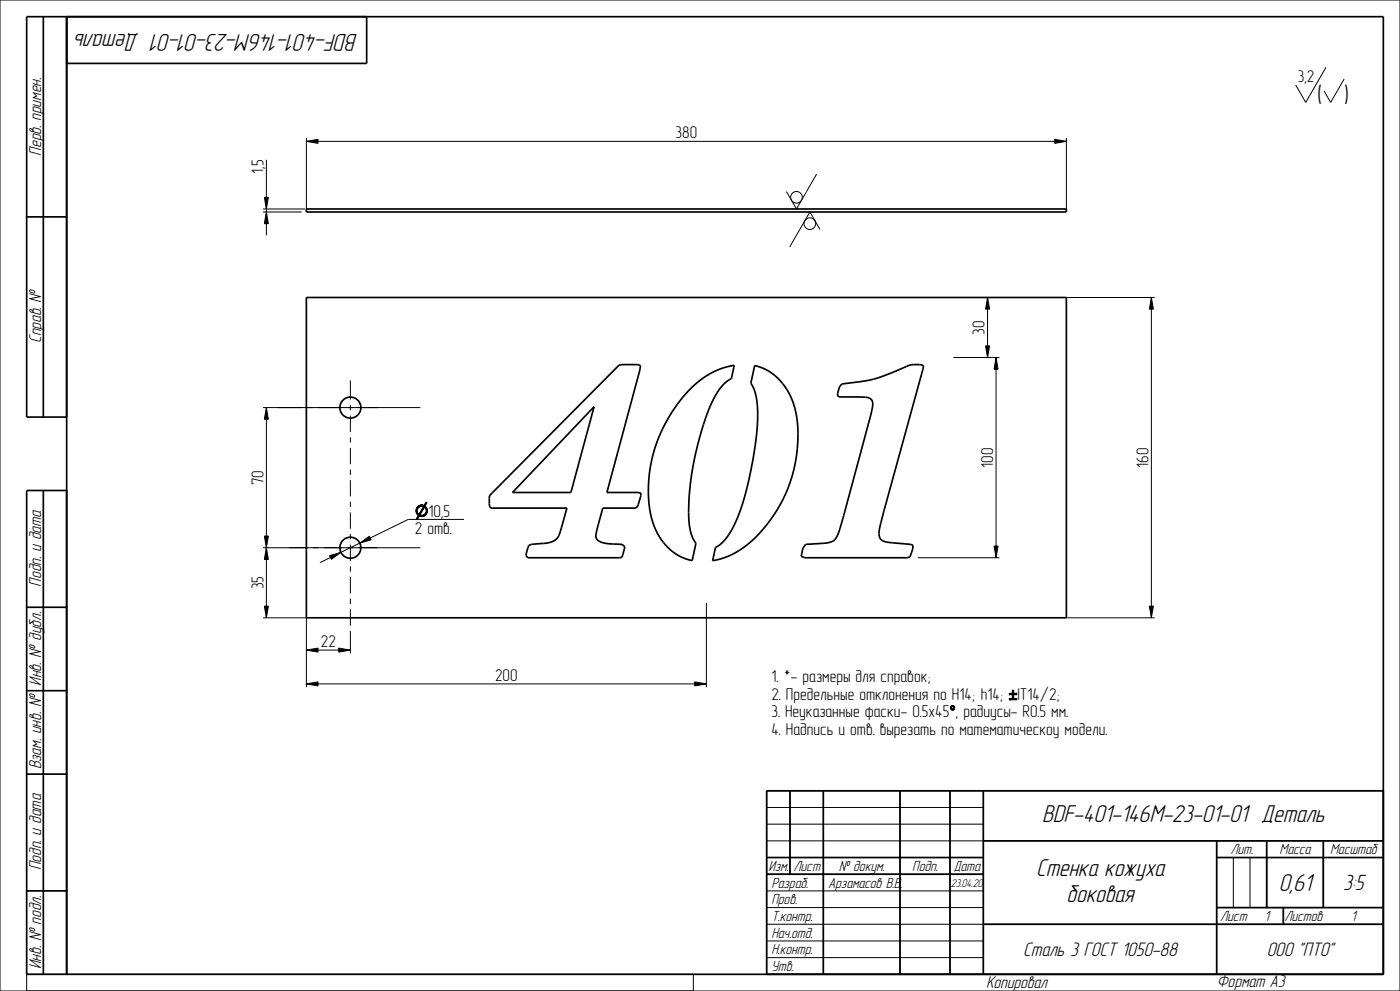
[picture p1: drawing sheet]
<svg xmlns="http://www.w3.org/2000/svg" width="420mm" height="297mm" viewBox="0 0 420 297" stroke-linecap="round" stroke-linejoin="round" font-family="sans-serif">
<g fill="none" stroke="#000" stroke-width=".51">
<path d="M13 5v120M20 5v287M110 5v14h-90M8 65h12M91.9 62.6h228v.9h-228zM91.9 89.2h228v96h-228zM185.7 109.4l5.7-.1 .8 .3-.2 1.3-9.9 36.7h9.3l.8 .2 .1 .7-1 3.1-.7 .6-9.8 .1-1.8 6.8a2.45 2.45 0 0 0 2.3 3.7l5.3 .4 .8 .6-.8 3.2-28.3 .2-.5-.7 .6-2.3a1.72 1.72 0 0 1 1.8-1.1 12.8 12.8 0 0 0 6.4-1.3 6.3 6.3 0 0 0 1.9-4l1.6-5.5h-22.6l-.4-.3-.3-.6v-2.8zM207.2 116.4a23.2 23.2 0 0 1 13.1-6.9l-.9 4a13.5 13.5 0 0 0-5.9 7.2 83.3 83.3 0 0 0-6.7 36.8l.8 3.2 1.2 2.1-1.1 5.2a16.6 16.6 0 0 1-12.5-13.6 42.9 42.9 0 0 1 12-38zM226.4 109.6a17.3 17.3 0 0 1 12.5 14.8 42 42 0 0 1-17.5 40.8l-3.8 1.8-3.8 1 .8-3.9a14.3 14.3 0 0 0 6.2-7.8 97.9 97.9 0 0 0 6.5-33.7 14 14 0 0 0-2.1-7.7zM252.6 115.1a47.2 47.2 0 0 0 19.8-5.5l1.2-.3h2.4l.8 .2 .2 .5-12.7 46.6a5.7 5.7 0 0 0-.1 5l.7 .5 1.1 .4 7.3 .7 .6 .2v.9l-.9 2.6-.8 .3h-30.8l-1-.5 .5-2.4 .8-1.1 5.2-.4a4 4 0 0 0 4.4-2.4l1.8-5.9 8.2-30.4a5.2 5.2 0 0 0 .2-4.3 4 4 0 0 0-3.5-.8l-6-.1-.5-.2-.2-.5a4.7 4.7 0 0 1 1.3-3.1zM20 125h-12v-120h407v287h-407v-145h12M178.2 121.9l-6.9 25.7h-17.5z"/>
<path d="M13 147v145M8 182h12M8 207h12M8 232h12M237 237v25M247 237v55M270 237v55M285 237v55M295 237v55M415 237h-185v55M230 257h65M295 252h120"/>
<path d="M365 257h50M365 252v40M380 252v20M397 252v20M8 267h12M230 262h65M295 277h120M365 272h50M385 272v5"/>
</g>
<g fill="#000">
<path d="M91.9 42.4l3.5-.6v1.2zM316.4 41.8l3.5 .6-3.5 .6zM79.9 63.5l.6 3.5h-1.2zM79.3 59.1h1.2l-.6 3.5zM296.3 89.2l.6 3.5h-1.2zM345.4 89.2l.6 3.5h-1.2zM295.7 103.7h1.2l-.6 3.5zM298.8 107.2l.6 3.5h-1.2zM79.9 122.2l.6 3.5h-1.2zM124.8 152.9l.4-.2-.1 .2zM124.8 153.1l.3-.2zM124.8 153.3l.3-.1 .1 .2z"/>
<path d="M124.8 152.6h.4v.1zM124.8 153.5l.4 .1zM124.9 153.7h.4zM124.9 152.4h.4zM124.9 155.5l.9-.8-.6 1zM125 153.9l.5 .1zM125 152.2l.5-.1zM125.1 154.1h.5zM124.8 153.3l.3-.2zM124.8 153.1h.3l-.3 .2zM125.1 152h.6zM124.8 152.9h.3l-.3 .2z"/>
<path d="M124.8 152.6l.4 .1-.4 .2zM124.8 153.3l.4 .1-.4 .1zM124.9 152.4l.3 .2h-.4zM124.8 153.5l.4 .1-.3 .1zM125 153.9l.3-.2v.2zM124.9 153.7h.4l-.3 .2zM125.3 151.9l.7-.1zM125.2 154.2h.5l-.4 .2zM124.9 152.4l.5-.2zM125 152.2h.4l-.5 .2zM125.5 154.5l1.9 .1-1.6 .1zM125.1 152l.4 .1-.5 .1z"/>
<path d="M125.2 154.2h.5zM127.3 152l-1.3 2.4-.3-.2zM125.8 154.7l1.6-.1zM125.5 154.5l.3 .2-.9 .8zM125.1 152l.7-.1zM125.3 151.9h.5l-.7 .1zM125.8 151.5h1.4zM125.3 154.4l.4-.2 .3 .2zM125.5 154.5l.6-.1zM125.3 154.4h.7zM126 154.7h1.2zM126.1 151.4l.9 .1z"/>
<path d="M125.5 154.5l.7-.1zM125.3 151.9l.8-.1zM125.5 154.5h.9zM126.3 151.4h.4zM125.3 151.9l1-.2zM126.1 154.8l.9-.1zM125.5 154.5h1zM126.3 151.7h1.2zM125.5 154.5h1.2zM126.3 154.8l.7-.1zM126.5 154.8l.5-.1zM126.5 151.7h1z"/>
<path d="M126.1 151.4h.8zM126.1 151.4h.6zM126.7 154.5l.8-.1zM126.7 151.7h.8zM126.9 154.4l.8-.1zM126.8 151.7h.7zM126 154.7h1zM125.8 151.5h1.2zM126.9 151.8l.6-.1zM127 151.8h.7zM127 151.8h.7l-.4 .2zM125.8 154.7h1.4z"/>
<path d="M127.2 154.3l.7-.2zM125.6 151.6l1.6-.1zM127.2 151.5l.9-.8-.6 1zM127 151.8l.3 .2-1.6 2.2zM125.5 154.5l1.9 .1zM127.3 152h.5zM127.4 152.1h.5zM127.5 154.1l.5-.1-.1 .1zM125.6 151.6l1.6-.1 .3 .2zM127.6 152.2l.3-.1 .1 .2zM127.7 153.8h.4l-.5 .1zM127.6 153.9l.5-.1-.1 .2z"/>
<path d="M127.3 152l.4-.2 .1 .2zM127.6 152.3h.4l-.3 .2zM127.7 152.5l.3-.2 .1 .2zM127 154.4l.7-.1zM127.8 153.6l.4-.1-.1 .3zM127.8 152.6l.3-.1 .1 .2zM127.8 153.4l.4-.1v.2zM127.9 152.8l.3-.1v.2zM127.3 154.2l.6-.1zM127.9 152.9h.3l-.3 .2zM127.9 153.1l.3-.2v.2zM127.9 153.3l.3-.2v.2z"/>
<path d="M127.5 154.1l.5-.1zM127.6 152.2l.4 .1zM127.8 150.5l.3 .2-.9 .8zM127.8 153.6l.3 .2h-.4zM127.7 152.5h.4zM127.8 153.4l.4 .1-.4 .1zM127.8 152.6l.4 .1zM127.9 152.8l.3 .1h-.3zM127.9 153.1h.3l-.3 .2zM127.9 153.3h.3l-.4 .1zM79.9 164.2l.6 3.5h-1.2zM79.3 160.7h1.2l-.6 3.5z"/>
<path d="M98.9 166.5l3.4-1-2.9 2.1zM107.9 162.8l2.9-2.1 .5 1.1zM298.2 163.7h1.2l-.6 3.5zM79.3 181.7h1.2l-.6 3.5zM91.9 194.8l3.5-.6v1.2zM101.6 194.2l3.5 .6-3.5 .6zM344.8 181.7h1.2l-.6 3.5zM91.9 205l3.5-.6v1.2zM208.4 204.4l3.5 .6-3.5 .6zM285.1 212.1l.3-.1zM285.1 212l.3-.1zM285.1 212.3h.3z"/>
<path d="M285.2 211.8h.5zM285.2 212.5h.4zM285.3 211.7h.9zM285.3 212.6l1-.1zM285.1 212.3l.3-.2zM285.1 212.1h.3l-.3 .2zM285.1 212h.3l-.3 .1zM285.2 212.5l.3-.1zM285.4 211.6h.7zM285.4 212.7l.8-.1zM285.1 212l.4-.1zM285.1 212l.5-.2z"/>
<path d="M285.2 211.8h.4l-.5 .2zM285.3 212.6l.4-.1zM285.6 211.5h.3zM285.3 212.6l.5-.1zM285.2 211.8l.6-.1zM285.3 211.7h.5l-.6 .1zM285.3 212.6l.6-.1zM285.6 212.8l.5-.1zM285.8 212.8l.3-.1zM285.8 211.7h.4zM285.4 211.6l.5-.1zM285.9 211.8l.3-.1z"/>
<path d="M286 211.8h.3zM286 212.5l.4-.2zM286.1 212.3h.3zM285.4 212.7h.7zM285.3 211.7l.8-.1zM286.1 211.9l.2-.1zM286.1 211.9l.3 .1zM286.2 212h.2zM286.2 212.1l.2-.1v.1zM286.2 212.2l.2-.1v.2zM285.3 212.6h.9zM285.9 212.5h.4z"/>
<path d="M286.2 212.2l.2 .1zM286.2 212.1h.2zM304.1 206.8v1h-.4zM302.8 208.2l1.3-.4zM302.8 207.8h.9l-.9 .4zM304.1 208.2v.9h-.4zM303.7 206.8h.4l-.4 1zM303.7 208.2l1.3-.4zM304.1 208.2l.9-.4v.4zM303.7 208.2h.4l-.4 .9z"/>
</g>
<g fill="none" stroke="#000" stroke-width=".3">
<path d="M0 0h420v297h-420zM79.3 59.1h1.2l-.6 3.5zM79.9 47.9v22.6M91.9 42.4l3.5-.6v1.2zM91.9 41.4v21.2M91.9 42.4h228M316.4 41.8l3.5 .6-3.5 .6zM319.9 41.4v21.2M78.9 63.5h11.6M78.9 62.6h12.7M79.9 63.5l.6 3.5h-1.2zM296.3 89.2l.6 3.5h-1.2z"/>
<path d="M296.3 89.2v18M319.9 89.2h26.5M345.4 89.2l.6 3.5h-1.2zM345.4 89.2v96M286 107.2h13.8M295.7 103.7h1.2l-.6 3.5zM298.8 107.2l.6 3.5h-1.2zM298.8 107.2v60M78.9 122.2h47.2M79.9 122.2l.6 3.5h-1.2zM79.9 122.2v63M124.8 152.9l.4-.2-.1 .2z"/>
<path d="M124.8 152.9h.3l-.3 .2zM124.8 153.1l.3-.2zM124.8 153.3l.3-.2zM124.8 153.1h.3l-.3 .2zM124.8 153.3l.3-.1 .1 .2zM124.8 153.3l.4 .1-.4 .1zM124.8 152.6h.4v.1zM124.8 152.6l.4 .1-.4 .2zM124.8 153.5l.4 .1zM124.8 153.5l.4 .1-.3 .1zM124.9 153.7h.4zM124.9 153.7h.4l-.3 .2z"/>
<path d="M124.9 152.4l.5-.2zM124.9 152.4h.4zM124.9 152.4l.3 .2h-.4zM124.9 155.5l.9-.8-.6 1zM125 153.9l.3-.2v.2zM125 153.9l.5 .1zM125 152.2l.5-.1zM125 152.2h.4l-.5 .2zM125.1 154.1h.5zM125.1 152l.7-.1zM125.1 152h.6zM125.1 152l.4 .1-.5 .1z"/>
<path d="M125.2 154.2h.5zM125.2 154.2h.5l-.4 .2zM125.3 151.9l.8-.1zM125.3 151.9l1-.2zM125.3 151.9l.7-.1zM125.3 151.9h.5l-.7 .1zM125.3 154.4l.4-.2 .3 .2zM125.3 154.4h.7zM125.5 151.7h2zM125.5 151.7h2M125.5 154.5h1.2zM125.5 154.5h1z"/>
<path d="M125.5 154.5h.9zM125.5 154.5l.7-.1zM125.5 154.5l.6-.1zM125.5 154.5l1.9 .1zM125.5 154.5l1.9 .1-1.6 .1zM125.5 154.5l.3 .2-.9 .8zM125.6 151.6l1.6-.1zM125.6 151.6l1.6-.1 .3 .2zM125.8 154.7l1.6-.1zM125.8 154.7h1.4zM125.8 151.5h1.2zM125.8 151.5h1.4z"/>
<path d="M126 154.7h1.2zM126 154.7h1zM126.1 151.4h.8zM126.1 151.4h.6zM126.1 151.4l.9 .1zM126.1 154.8l.9-.1zM126.3 151.4h.4zM126.3 151.7h1.2zM126.3 154.8l.7-.1zM126.5 151.7h1zM126.5 154.8l.5-.1zM126.7 151.7h.8z"/>
<path d="M126.7 154.5l.8-.1zM126.8 151.7h.7zM126.9 154.4l.8-.1zM126.9 151.8l.6-.1zM127 151.8h.7zM127 151.8h.7l-.4 .2zM127 151.8l.3 .2-1.6 2.2zM127 154.4l.7-.1zM127.2 154.3l.7-.2zM127.2 151.5l.9-.8-.6 1zM127.3 152h.5zM127.3 152l.4-.2 .1 .2z"/>
<path d="M127.3 154.2l.6-.1zM127.3 152l-1.3 2.4-.3-.2zM127.4 152.1h.5zM127.5 154.1l.5-.1zM127.5 154.1l.5-.1-.1 .1zM127.6 152.2l.3-.1 .1 .2zM127.6 152.2l.4 .1zM127.6 153.9l.5-.1-.1 .2zM127.6 152.3h.4l-.3 .2zM127.7 153.8h.4l-.5 .1zM127.7 152.5l.3-.2 .1 .2zM127.7 152.5h.4z"/>
<path d="M127.8 153.6l.4-.1-.1 .3zM127.8 153.6l.3 .2h-.4zM127.8 150.5l.3 .2-.9 .8zM127.8 152.6l.3-.1 .1 .2zM127.8 152.6l.4 .1zM127.8 153.4l.4-.1v.2zM127.8 153.4l.4 .1-.4 .1zM127.9 152.8l.3-.1v.2zM127.9 152.8l.3 .1h-.3zM127.9 152.9h.3l-.3 .2zM127.9 153.1l.3-.2v.2zM127.9 153.1h.3l-.3 .2z"/>
<path d="M127.9 153.3l.3-.2v.2zM127.9 153.3h.3l-.4 .1zM139.2 155.7h-16.7l-26.5 12.9M78.9 164.2h47.2M79.3 160.7h1.2l-.6 3.5zM79.9 164.2l.6 3.5h-1.2zM98.9 166.5l3.4-1-2.9 2.1zM107.9 162.8l2.9-2.1 .5 1.1zM275.4 167.2h24.4M298.2 163.7h1.2l-.6 3.5zM78.9 185.2h13v20.8M79.3 181.7h1.2l-.6 3.5z"/>
<path d="M91.9 194.8l3.5-.6v1.2zM91.9 194.8h13.2M101.6 194.2l3.5 .6-3.5 .6zM105.1 189.1v6.7M211.9 180.7v25.3M320.1 185.2h26.3M344.8 181.7h1.2l-.6 3.5zM91.9 205l3.5-.6v1.2zM91.9 205h120M208.4 204.4l3.5 .6-3.5 .6zM285.1 212.1l.3-.1zM285.1 212.1h.3l-.3 .2z"/>
<path d="M285.1 212l.4-.1zM285.1 212l.5-.2zM285.1 212l.3-.1zM285.1 212h.3l-.3 .1zM285.1 212.3l.3-.2zM285.1 212.3h.3zM285.2 211.8l.6-.1zM285.2 211.8h.5zM285.2 211.8h.4l-.5 .2zM285.2 212.5l.3-.1zM285.2 212.5h.4zM285.3 211.7l.8-.1z"/>
<path d="M285.3 211.7h.9zM285.3 211.7h.5l-.6 .1zM285.3 212.6l.6-.1zM285.3 212.6l.5-.1zM285.3 212.6l.4-.1zM285.3 212.6l1-.1zM285.3 212.6h.9zM285.4 211.6l.5-.1zM285.4 211.6h.7zM285.4 212.7l.8-.1zM285.4 212.7h.7zM285.6 211.5h.3z"/>
<path d="M285.6 212.8l.5-.1zM285.8 211.7h.4zM285.8 212.8l.3-.1zM285.9 211.8l.3-.1zM285.9 212.5h.4zM286 211.8h.3zM286 212.5l.4-.2zM286.1 211.9l.2-.1zM286.1 211.9l.3 .1zM286.1 212.3h.3zM286.2 212h.2zM286.2 212.1l.2-.1v.1z"/>
<path d="M286.2 212.1h.2zM286.2 212.2l.2-.1v.2zM286.2 212.2l.2 .1zM302.8 208.2l1.3-.4h.9zM302.8 208.2l1.3-.4zM302.8 207.8h.9l-.9 .4zM302.8 208.2l2.2-.4-1.3 .4zM302.8 209.3h2.2l-2.2 .4zM302.8 209.7l2.2-.4v.4zM303.7 206.8h.4l-.4 1zM303.7 208.2l1.3-.4zM303.7 208.2h.4l-.4 .9z"/>
<path d="M304.1 206.8v1h-.4zM304.1 208.2l.9-.4v.4zM304.1 208.2v.9h-.4zM230 237h185v55h-185zM237 237v25M247 237v55M270 237v55M285 237v55M295 237v55M230 242h65M230 247h65M230 252h185"/>
<path d="M230 257h65M365 257h50M365 252v40M370 257v15M375 257v15M380 252v20M397 252v20M230 262h65M230 267h65M230 272h65M230 277h185M365 272h50"/>
<path d="M385 272v5M8 297v-5h200v5M230 282h65M230 287h65"/>
</g>
<path d="M302.8 208h2.2" fill="none" stroke="#000" stroke-width=".41"/>
<path d="M302.8 209.5h2.2" fill="none" stroke="#000" stroke-width=".38"/>
<!-- layer: AXES -->
<g fill="none" stroke="#000" stroke-width=".3">
<path d="M105.1 114v5.8M83.3 122.2h7.3M92.2 122.2h1.6M95.4 122.2h7.3M104.3 122.2h1.6M105.1 121.4v1.6M105.1 124.5v4.9M105.1 131v1.6M105.1 134.2v4.9M107.5 122.2h5.8M105.1 140.7v1.6M105.1 143.9v4.9"/>
<path d="M105.1 150.4v1.6M105.1 153.6v4.9M86.8 164.2h5.5M93.9 164.2h1.6M97.1 164.2h5.6M104.3 164.2h1.6M105.1 160.1v1.6M105.1 163.2v4.9M105.1 169.7v1.6M105.1 172.9v4.9M105.1 179.4v1.6M107.5 164.2h5.8"/>
<path d="M105.1 182.6v4.9"/>
</g>
<g fill="none" stroke="#000" stroke-width=".51">
<circle cx="105.1" cy="122.2" r="3.2"/>
<circle cx="105.1" cy="164.2" r="3.2"/>
</g>
<!-- layer: DETAILS -->
<g fill="none" stroke="#000" stroke-width=".3">
<path d="M397.8 20.2l-6.1 10.5-3-5.2M403.2 23.7l-4 7-2-3.5M245 52.2l-6.1 10.4-3-5.2M246 68.8l-3-5.3-6.1 10.5"/>
<circle cx="238.9" cy="59.1" r="1.75"/>
<circle cx="243" cy="67" r="1.75"/>
</g>
<g font-size="7.6">
<text x="107.3" y="10.1" transform="rotate(-180 107.3 10.1)">BDF-401-146M-23-01-01 Деталь</text>
<text x="312.7" y="246.4">BDF-401-146M-23-01-01 Деталь</text>
<text x="310.9" y="262.6">Стенка кожуха</text>
<text x="383.7" y="267.1">0,61</text>
<text x="320" y="270.3">боковая</text>
</g>
<g font-size="7.5">
<text x="395.1" y="30.9">(</text>
<text x="403.2" y="30.9">)</text>
</g>
<text font-size="6.8" x="403" y="266.8">3:5</text>
<g font-size="6.1">
<text x="307" y="286.6">Сталь 3 ГОСТ 1050-88</text>
<text x="380" y="286.6">ООО &quot;ПТО&quot;</text>
</g>
<g font-size="5.3">
<text x="12.3" y="46.6" transform="rotate(-90 12.3 46.6)">Перв. примен.</text>
<text x="12.3" y="102.8" transform="rotate(-90 12.3 102.8)">Справ. №</text>
<text x="12.3" y="175.8" transform="rotate(-90 12.3 175.8)">Подп. и дата</text>
<text x="12.3" y="205.5" transform="rotate(-90 12.3 205.5)">Инв. № дубл.</text>
<text x="12.3" y="230.6" transform="rotate(-90 12.3 230.6)">Взам. инв. №</text>
<text x="12.3" y="260.8" transform="rotate(-90 12.3 260.8)">Подп. и дата</text>
<text x="12.3" y="290.5" transform="rotate(-90 12.3 290.5)">Инв. № подл.</text>
<text x="295.8" y="296">Копировал</text>
<text x="365" y="295.9">Формат A3</text>
</g>
<g font-size="5.1">
<text x="389.3" y="24.6">3,2</text>
<text x="202.7" y="41.5">380</text>
<text x="79" y="52.1" transform="rotate(-90 79 52.1)">1,5</text>
<text x="295.4" y="100.3" transform="rotate(-90 295.4 100.3)">30</text>
<text x="297.9" y="140.2" transform="rotate(-90 297.9 140.2)">100</text>
<text x="344.5" y="140.2" transform="rotate(-90 344.5 140.2)">160</text>
<text x="79" y="145.4" transform="rotate(-90 79 145.4)">70</text>
<text x="128.6" y="154.8">10,5</text>
<text x="124.5" y="160">2 отв.</text>
<text x="79" y="176.7" transform="rotate(-90 79 176.7)">35</text>
<text x="96.3" y="194">22</text>
<text x="148.5" y="204.1">200</text>
<text x="231.4" y="204.5">1. *- размеры для справок;</text>
<text x="231.4" y="209.7">2. Предельные отклонения по H14; h14;</text>
<text x="305.2" y="209.7">IT14/2;</text>
<text x="231.4" y="215">3. Неуказанные фаски- 0.5х45 , радиусы- R0.5 мм.</text>
<text x="231.4" y="220.2">4. Надпись и отв. вырезать по математическоу модели.</text>
</g>
<g font-size="4.5">
<text x="369.1" y="256.1">Лит.</text>
<text x="383.9" y="256.1">Масса</text>
<text x="399" y="256.1">Масштаб</text>
<text x="230.5" y="261.1">Изм.</text>
<text x="238" y="261.1">Лист</text>
<text x="251.7" y="261.1">№ докум.</text>
<text x="273.7" y="261.1">Подп.</text>
<text x="286" y="261.1">Дата</text>
<text x="231.4" y="266.1">Pазраб.</text>
<text x="248.4" y="266.1">Арзамасов В.В.</text>
<text x="231.4" y="271.1">Пров.</text>
<text x="231.4" y="281.1">Нач.отд.</text>
<text x="231.4" y="276.1">Т.контр.</text>
<text x="366" y="276.1">Лист</text>
<text x="379.4" y="276.1">1</text>
<text x="385.3" y="276.1">Листов</text>
<text x="405.4" y="276.1">1</text>
<text x="231.4" y="286.1">Н.контр.</text>
<text x="231.4" y="291.1">Утв.</text>
</g>
<text font-size="3.5" x="285.2" y="265.7">23.04.20</text>
</svg>
